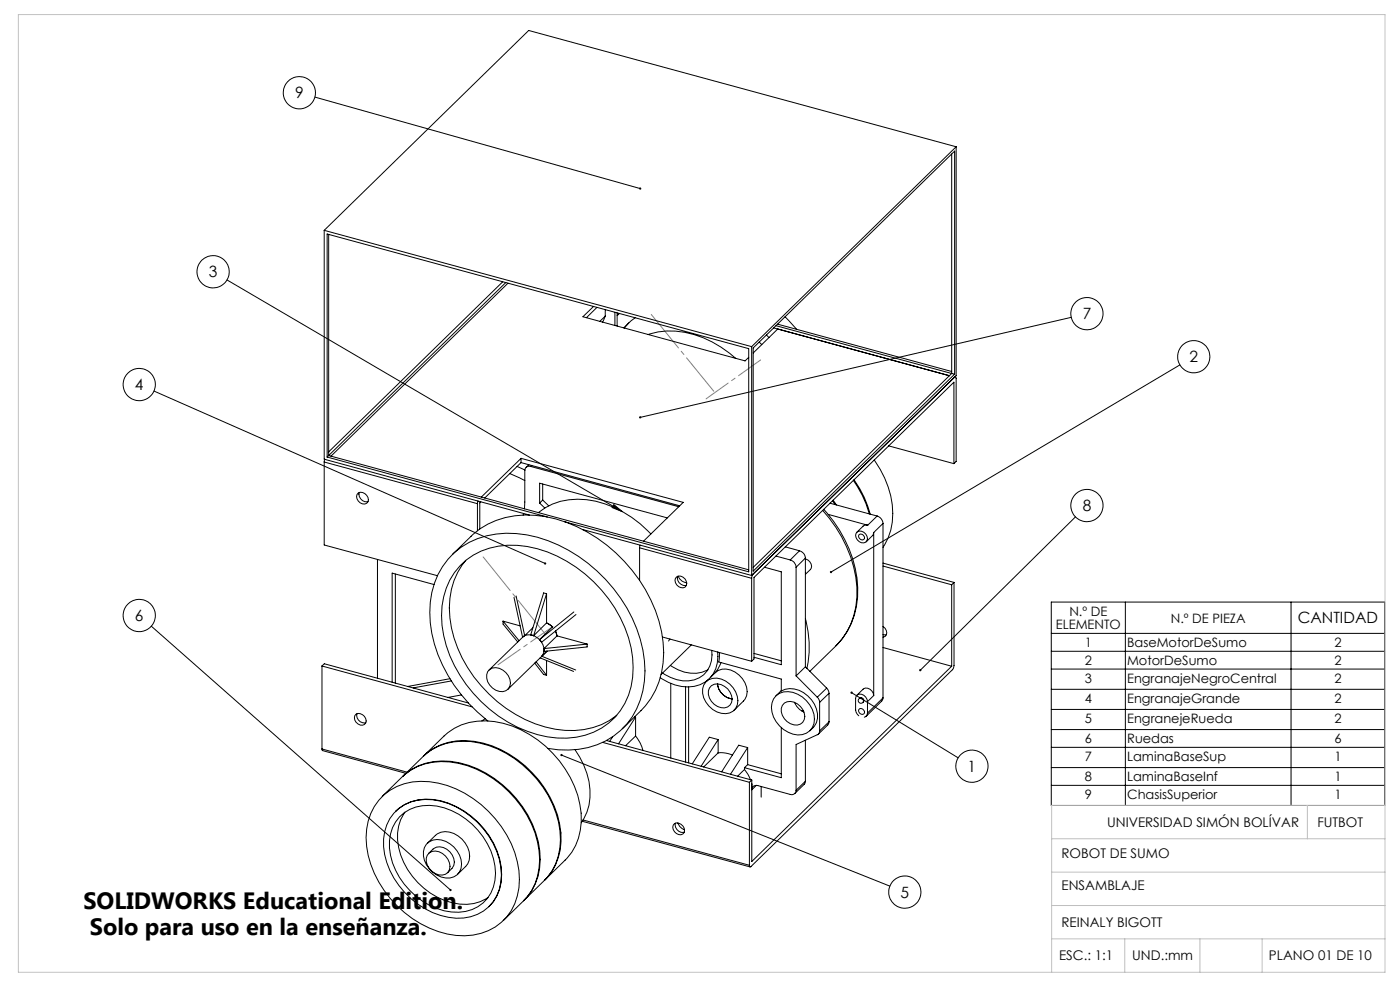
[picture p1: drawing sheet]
<svg xmlns="http://www.w3.org/2000/svg" width="420mm" height="297mm" viewBox="0 0 420 297" stroke-linecap="round" stroke-linejoin="round" font-family="sans-serif">
<g fill="none" stroke="#000" stroke-width=".3">
<path d="M94.5 29.1l97.6 27.4M285.5 46.2v65.7M286.8 44v68.6l-61.3 59.9M286.8 44l-61.3 59.9M286.8 44l-128.2-34.9-61.3 59.9M97.3 69l128.2 34.9M97.3 69v68.6l61.6 16.8M98.6 70.3v66.2M68.1 83.9l118.6 69.4M150.8 84.5l-52.2 50.9M151.7 84.7l-53.1 51.8M152.4 84.9l-53.1 51.8"/>
<path d="M178 91.9l-3.1 3 48.6 13.3 1.1-1.1M179.1 92.1l-3.2 3.1M181.6 94.8l-.9 1.7M181.6 92.8v2M181.6 94.8l-1.6 1.5M184.5 93.6v3.9M185.1 93.8v3.9M185.3 94.4l.5-.5-.7 .7M188.6 96.8l-1.3 1.5M190.5 95.2l-3.4 3.1M232.1 98.3l52.7 14.3M232.8 97.6l52.7 14.3"/>
<path d="M233.3 97.2l52.2 14.1M233.3 98.6l-7.3 7.2M235.5 94.9l3.5 3.8M321.4 95.1l-129.3 30M46.2 117.2l117.3 51.7M194.5 100.3a24.2 24.2 0 0 1 19.1 2.2l2.7 1.5 4.4 3.4M225.5 103.9v68.6M226 104.3l60.4-59v66.8l-60.4 59.1zM227.8 102.5l.7 .8M229.9 100.4l.8 .8M285.5 111.9l-59.5 58.1M285.5 111.9l.9 .2"/>
<path d="M286.4 113h.3l.1 .3v25l-.6 .7M286.5 112.9h.2M354 109.4l-104.7 62M97.3 138.5v24.8l33.9 9.2M97.3 138.5l45.9 12.5M97.4 137.7l-.1 .8M98.1 137v-66.9l126.5 34.4v66.9l-55.2-15M98.1 137l66.1 17.9M98.6 136.5l-.5 .5M98.6 136.5l126 34.3M155.1 139.8l2.4 1.1M156.3 137.4l48.7 13.2-12 11.6"/>
<path d="M156.3 137.4l-11.9 11.6M156.3 137.4v1.2M156.3 138.6l47.6 13M156.3 138.6l-10.9 10.7M158.6 139.3l-.8 .8M159.2 139.8a1.29 1.29 0 0 0-1.8 1.2l-.1 11.5M159.2 139.8l44.4 12.1M159.5 139.5l-.3 .3M262.3 137.9a26.5 26.5 0 0 1 4.9 21l-.7 2.3-1.6 2.8M266.6 133.6l19.6 5.4M286.2 139v-24.5l-60 58.6v24.4l-.7 .7M107.5 147.7a2.19 2.19 0 0 1 2.3 .5 2.19 2.19 0 0 1 .6 2.2 1.89 1.89 0 0 1-1.9 .6 1.89 1.89 0 0 1-1.4-1.5l-.1-.7z"/>
<path d="M107.8 147.6a2.25 2.25 0 0 0 2.6 2.7M143.2 151v8.1M143.4 150.1l-.2 .9M144.3 150.4l-.4 .3v7.8M152.9 141.9l4.5 2.1M157.1 153.9l-.1 .5M161.5 153.6a19.4 19.4 0 0 1 17.2-3.4 33.5 33.5 0 0 1 16.6 9.8M161.9 150.8v-6l38.3 10.4M161.9 150.8l1.5 1.5M162.8 149.9l1.8 1.7M162.8 145.1v4.8M162.8 149.9l-.9 .9"/>
<path d="M174.7 158.7l50.8 13.8M184.1 151.2l2.6 2.1-3.1-1.2zM246.8 153a37.8 37.8 0 0 1 10.3 26 21.6 21.6 0 0 1-6.2 14.5l-7.9 7.7M247.1 152.6a36.6 36.6 0 0 1 10.2 26.4 22 22 0 0 1-6.5 14.5M248.5 154.2l11.8 3.2M249 150.8l14.1 3.9M249.8 150.1l.7 1.1M249.9 149.9l1 1.4M256 144a31.8 31.8 0 0 1 4.8 10M256.2 143.8a30.9 30.9 0 0 1 4.9 10.3M257.2 159.4a2.06 2.06 0 0 1 2.5 .6 2.06 2.06 0 0 1 0 2.5 2.06 2.06 0 0 1-2.4-.6 2.06 2.06 0 0 1-.1-2.5zM260.3 157.4l-.7-.1-.6 .3-1.9 1.9"/>
<path d="M262.1 159.6l-.4 .9-1.8 1.9M262.1 159.6v48.9M263.1 154.7a2.5 2.5 0 0 1 1.8 2.2M263.1 154.7l-2.8 2.7M264.9 156.9l-2.8 2.7M264.9 156.9v52.3M322.7 154.9l-46.6 46M113.2 167.7v35.6M118.6 172v32.7M130.2 175.2l-12.5-3.4v32.7M135.7 166.2a41.9 41.9 0 0 1 10.6-9.1 29.1 29.1 0 0 1 23.7-.5 46.1 46.1 0 0 1 28.5 32.7 25.7 25.7 0 0 1-6.2 23.7l-5.6 5.4M138 169.6a22 22 0 0 1 20.2-5.8 40.2 40.2 0 0 1 31.6 33.4 21.1 21.1 0 0 1-9.4 21 25.4 25.4 0 0 1-22.2 1 40.6 40.6 0 0 1-25.6-31.7 22.5 22.5 0 0 1 5.4-17.9z"/>
<path d="M139.7 168a23.2 23.2 0 0 0-4.3 20.2 40.5 40.5 0 0 0 31.1 30.3 22.6 22.6 0 0 0 18.5-4.1M154.2 179l2.6 12M154.8 178.6l2.6 11.9M164 177.9l-.9-.2-3.9 12.6 .9 .2M164 177.9v8.8M164 177.9l-3.9 12.6M191.9 164.2l33.6 9.1M191.9 164.2v9.8M192.1 163.4l-.2 .8M203 172.9a2.06 2.06 0 0 1 2.5 .5 2.06 2.06 0 0 1 0 2.6 2.06 2.06 0 0 1-2.4-.6 2.06 2.06 0 0 1-.1-2.5zM203.3 172.7a2.24 2.24 0 0 0 2.6 2.7M203.4 172.7a3.1 3.1 0 0 0 2.6 2"/>
<path d="M225.5 173.3v24.9M226 172l-.5 1.3M229.3 170l5.1 1.4v27.8l-8.2-2.2M232.8 166.6l4.3 1.2M235.6 163.9l4.3 1.2M237.1 167.8a2.41 2.41 0 0 1 1.7 2.2M238.8 170v32.6M239.9 165.1a2.39 2.39 0 0 1 1.7 2.1M239.9 165.1l-2.8 2.7M241.6 167.5a2.22 2.22 0 0 1 1.5 3.2l-1.5 1.4M241.6 167.2l-2.8 2.8M241.6 167.2v32.6"/>
<path d="M257.6 160.4a.99 .99 0 0 1 1.4 0 .99 .99 0 0 1 .1 1.3 1.09 1.09 0 0 1-1.2-.2 1.09 1.09 0 0 1-.3-1.1zM264.9 169.6l20.6 5.7M264.9 168.8l21.3 5.8M285.5 175.3v24.4M286.2 174.6v24.8l-.4 1.2-60.6 59.2-.3-.1-.1-.4M286.2 174.6l-.7 .7M45.4 187.7l89.7 79M96.6 199.6l45 12.2M96.6 199.6l.7-.7 43.2 11.8M96.6 199.6v24.9M150.9 186.2v.8l4.4 5.4M150.9 186.2l5.1 1.4"/>
<path d="M150.9 186.2l4.8 5.8M156.8 191l-10.1 9.8M156.8 190.9a3.8 3.8 0 0 1 5.5 1.3 3.6 3.6 0 0 1 .2 4.5M157.4 190.5l-.6 .5M159.8 188.1l-2.4 2.4M160.4 198.7l2.7 3.4 .9 .3M160.8 198.3l3.2 4.1M162 197.2l10.1 4M162.5 196.7l10.2 4.1M164 186.7l1.7 1.2M164 198v4.4M164 186.7l-3.9 3.8"/>
<path d="M164.1 195.2l-11.7 11.4M165.7 187.9l-3.8 3.8M166.7 189.1l.4 1.5zM167.1 190.6l9 2.4M167.1 190.6l-3.9 3.8M172.2 183.4l-10.3 8.3M172.8 184.2l-10.3 8.3-.6-.8M176.1 193v.9l-12.9 1.3v-.8M176.1 193l-12.9 1.4M198.8 190.9l26.7 7.3M201 191.5l-.4 .6M201.1 199.4a10.7 10.7 0 0 0 11.3 1.3"/>
<path d="M207.4 193.3l-9.1 8.8M213.5 194.9a7.6 7.6 0 0 1-8.7 9.1 14 14 0 0 1-6-2.3M215.3 195.4a10.1 10.1 0 0 1-2.1 7.6M215.8 195.5l-.2 2.9 18.8 5.1v3.6a7.2 7.2 0 0 1 9.1 2.6 6.4 6.4 0 0 1 .4 8.4l-.9 .9M216.3 198.6l-1 2-.7 1M226.2 195.8l8.2 2.2M241.6 185.5a30.7 30.7 0 0 1 .5 14.8M241.6 199.8l-2.8 2.8M241.6 199.8l6.4 6.4M264.9 187.7a1.69 1.69 0 0 1 1.2 1.6 1.69 1.69 0 0 1-1.2 1.7M264.9 190.2h1M264.9 194.1l20.6 5.6"/>
<path d="M285.5 199.7l-60 58.5v-24.4M315.4 180.4h100v61h-100zM315.4 195.2h100M315.4 189.8h100M337.6 180.4v61M387.3 180.4v61M106.8 214a2.06 2.06 0 0 1 2.5 .6 2.06 2.06 0 0 1 0 2.5 2.06 2.06 0 0 1-2.4-.6 2.06 2.06 0 0 1-.1-2.5zM107.1 213.9a2.25 2.25 0 0 0 2.6 2.7M135 203.4l-12.7 2.3M135.4 204.1l-11.4 2.1M138.4 208.3l-4 .7M145.6 215.4l-1 .6"/>
<path d="M146.4 216.1a44.5 44.5 0 0 1-17.3-29.4 24 24 0 0 1 9.3-22.7 27.3 27.3 0 0 1 22.8-3 45.8 45.8 0 0 1 31.7 33.8 26.2 26.2 0 0 1-4.8 22.2 23.9 23.9 0 0 1-20.6 7.7l-3.1-.4M146.9 200.6a4.2 4.2 0 0 1 6.1 3 2.78 2.78 0 0 1-.9 3.2 2.78 2.78 0 0 1-3.4 .1 4.4 4.4 0 0 1-2.4-5.6zM190.4 214.8l.3 .1M190.7 214.9v5.7M190.7 214.9l-5.1 8M198.1 203.1a12.4 12.4 0 0 0 13.5 1.3l.7-.6M201.2 204.8v22.4M205.7 205.8v22.6M206.6 205.9v22.7M211.8 204.4a5.2 5.2 0 0 1 7.1 .6 5.9 5.9 0 0 1 1.8 7.3 4.8 4.8 0 0 1-6.9 .3 6.4 6.4 0 0 1-2.7-7.3zM211.8 204.3l2.9-2.8a5.2 5.2 0 0 1 7 .8 5.9 5.9 0 0 1 1.8 7.3l-3.3 3.3M213.4 205.5a4.2 4.2 0 0 1 6.1 3 2.76 2.76 0 0 1-.9 3.2 2.76 2.76 0 0 1-3.3 0 4.4 4.4 0 0 1-2.5-5.5z"/>
<path d="M215.3 205a5 5 0 0 0 4.3 4.4M232.8 208.5a6.3 6.3 0 0 1 7.9 .4 7.7 7.7 0 0 1 3 9.1 5.2 5.2 0 0 1-7.2 1.5 8.5 8.5 0 0 1-4.9-8.8l.5-1.2zM234.4 207l-1.6 1.5M234.4 218.1v15l-11.1-3M235.3 210.7a4.3 4.3 0 0 1 4.5 .7 4.3 4.3 0 0 1 1.5 4.3 3.1 3.1 0 0 1-5.2 .5 3.7 3.7 0 0 1-.8-5.5zM238.3 210.5a5.2 5.2 0 0 0 2.9 2.9M238.8 202.6l6.4 6.3M241 212.9l-.5 .2M245.2 208.9l.5 .8 .2 .8M245.9 219l-.1 .6-.4 .5-6.6 3v13.8M245.9 210.5v8.5M248 206.2l.4 .6 .3 1"/>
<path d="M248 206.2l-2.8 2.7M248.7 216.3l-.3 .9-2.9 2.8M248.7 207.8l-2.8 2.7M248.7 216.3l-2.8 2.7M248.7 207.8v8.5M255.5 207.6l31.9 19.5M257.1 208.3l1.8-1.8a2.09 2.09 0 0 1 3.2 2M257.8 212.4a1.03 1.03 0 0 1 1.2 .3 1.03 1.03 0 0 1 .1 1.3 1.02 1.02 0 0 1-1.2-.3 1.02 1.02 0 0 1-.1-1.3zM257.9 209.2a.82 .82 0 0 1 1 .2 .82 .82 0 0 1 .1 1M257.9 209.2l-.1 .1M260.2 210.3a2.21 2.21 0 0 0-3-2.1l-.5 1.1v3.5l.1 .6 .8 1.1M260.2 213.7l-.1 .6-.8 .6"/>
<path d="M260.2 210.3v3.4M262.1 208.5l-1.9 1.8M264.9 209.2l-.4 .9-4.6 4.6M264.9 209.2l-4.7 4.5M315.4 200.5h100M315.4 206.6h100M315.4 212.6h100M315.4 218.6h100M96.6 224.5l.2 .5 25 6.8M96.6 224.5l25.5 6.9M114.7 238.7l6-5.9a18 18 0 0 1 16.8-4 32.3 32.3 0 0 1 24.2 26.2 17.8 17.8 0 0 1-4.6 15l-6.1 5.9M115.2 238.2a19.1 19.1 0 0 1 19-2.8 32.6 32.6 0 0 1 21.5 25.5 16.7 16.7 0 0 1-9.2 18 22.7 22.7 0 0 1-20.3-2 32.2 32.2 0 0 1-16.2-23.2 17.6 17.6 0 0 1 5.2-15.5z"/>
<path d="M120.9 232.6l6.1-5.9a18 18 0 0 1 17-4 32.3 32.3 0 0 1 24 26.4 17.8 17.8 0 0 1-4.7 14.8l-6.1 5.9a18.2 18.2 0 0 0 4.3-17.5 32.3 32.3 0 0 0-26.2-24.1 17.6 17.6 0 0 0-14.4 4.4zM127.2 226.5l6-5.9a18.3 18.3 0 0 1 17.8-3.8 32.4 32.4 0 0 1 23.3 26.9 17.5 17.5 0 0 1-4.8 14.1l-6 5.9a18 18 0 0 0 4.4-16.7 32.3 32.3 0 0 0-25.7-24.8 17.8 17.8 0 0 0-15 4.3zM168.5 226.3l98.4 39.3M172.5 224.7a20.5 20.5 0 0 1 3.6 18.7l-1.7 3.2M180.8 222.5l44 12M181.9 221.9l43.6 11.9M183.8 220.8l-.9 1.4M190.7 220.6a10.9 10.9 0 0 1 2.2 4.3M190.7 220.6l-3 2.9M215.4 225.6l2.3 .1 2 .6M215.4 225.6l-4.3 4.3M215.4 221.6v4"/>
<path d="M215.4 221.6l-2.6-.7-5.1 8M215.4 221.6l-5.1 8.1M223.3 230.6l1.1 1.6 .7 1.5M223.3 230.1v.5M223.3 230.6l-2 2M224.3 229.2l10.1 2.7M224.3 224v5.2M224.3 224l-2.7-.7-5.1 8M224.3 224l-5.2 8.1M224.3 229.2l-1 .9M224.8 234.5v24.8M225.5 233.8l-.7 .7"/>
<path d="M225.5 235l.1 1.7M225.6 236.7a1.28 1.28 0 0 1 1.7-1.3l9.8 2.7a1.31 1.31 0 0 0 1.7-1.2M226.9 235.4l-1.3 1.3M228.4 235.7v3.2M241.6 234.1l-.3 .9-2.9 2.8M241.6 221.9v12.2M241.6 234.1l-2.8 2.8M315.4 224h100M315.4 230h100M315.4 235.4h100M118.1 243.7a14.5 14.5 0 0 1 16.4-2.9 24.7 24.7 0 0 1 15.9 21.4 12.5 12.5 0 0 1-13.6 13 24.4 24.4 0 0 1-21.7-21.5 13.8 13.8 0 0 1 3-10zM118.7 243.1a13.8 13.8 0 0 1 13.5-3.1 24.9 24.9 0 0 1 18.2 19.8 13.5 13.5 0 0 1-3.7 11.9"/>
<path d="M119.8 244.8a13.6 13.6 0 0 1 15.7-1.8 22 22 0 0 1 13.2 18.7 11.3 11.3 0 0 1-13.2 11.6 22.1 22.1 0 0 1-18.7-19.2 12.4 12.4 0 0 1 3-9.3zM121.5 243.4a14.5 14.5 0 0 0-.4 15 21.5 21.5 0 0 0 19 12.6 11.7 11.7 0 0 0 6.3-2M127.9 253a5.3 5.3 0 0 1 7.1-.1 6.9 6.9 0 0 1 2.9 8.4 4.8 4.8 0 0 1-6.8 1 7.3 7.3 0 0 1-3.8-8.3zM128.2 252.7a7 7 0 0 1 5.3-3.5 7.6 7.6 0 0 1 7.3 8.6l-1.1 1.9-2.4 2.3M128.6 255.8a4 4 0 0 1 3.7-2 4 4 0 0 1 3.4 2.5 3.7 3.7 0 0 1-1.4 5.3M128.8 255.6a4.2 4.2 0 0 1 6 3 2.75 2.75 0 0 1-.8 3.2 2.75 2.75 0 0 1-3.4 0 4.4 4.4 0 0 1-2.4-5.5zM174.7 246.1l50.3 13.7M174.9 245.7l49.9 13.6M202.4 246.8a2.07 2.07 0 0 1 2.4 .6 2.07 2.07 0 0 1 .1 2.5 2.06 2.06 0 0 1-2.5-.6 2.06 2.06 0 0 1 0-2.5zM202.6 246.7a2.25 2.25 0 0 0 2.7 2.7M203.3 246.6a3.2 3.2 0 0 0 2.1 2.1"/>
<circle cx="89.8" cy="27.8" r="4.8"/>
<circle cx="63.9" cy="81.4" r="4.8"/>
<circle cx="326.1" cy="94" r="4.8"/>
<circle cx="41.8" cy="115.3" r="4.8"/>
<circle cx="358.1" cy="106.9" r="4.8"/>
<circle cx="326.1" cy="151.5" r="4.8"/>
<circle cx="41.8" cy="184.5" r="4.8"/>
<circle cx="258.3" cy="210" r=".81"/>
<circle cx="291.6" cy="229.6" r="4.8"/>
<circle cx="271.5" cy="267.4" r="4.8"/>
</g>
<path d="M5.5 4.4h410v287h-410zM315.5 251.4h100M392.2 241.4v10M415.5 241.4h-100v50M315.5 271.4h100M315.5 261.4h100M315.5 281.4h100M337.4 281.4v10M360 281.4v10M378.6 281.4v10" fill="none" stroke="#c0c0c0" stroke-width=".3"/>
<path d="M211.8 119.5l16.4-11.6M165.9 187.7l-16.5 11.5" fill="none" stroke="#808080" stroke-width=".3" stroke-dasharray="15.2 1.3 1.3 1.3" stroke-dashoffset="7.1"/>
<path d="M214.1 117.3l-18.7-23M163.6 190l-18.7-23.1" fill="none" stroke="#808080" stroke-width=".3" stroke-dasharray="15.2 1.3 1.3 1.3" stroke-dashoffset="2.3"/>
<path d="M191.8 56.2v.5l.5 .1-.2-.3 .3 .1v-.2zM191.8 124.8l-.1 .4 .4-.1-.4 .1a.34 .34 0 0 0 .5 .2 .34 .34 0 0 0 .1-.5 .34 .34 0 0 0-.5-.1zM275.8 200.7v.4l.3-.2-.3 .2a.34 .34 0 0 0 .5-.1 .34 .34 0 0 0-.1-.4 .34 .34 0 0 0-.4 .1zM255.2 207.4l.3 .2-.3-.2a.34 .34 0 0 0 .2 .6 .34 .34 0 0 0 .4-.4 .34 .34 0 0 0-.6-.2zM168.2 226.1l.3 .2-.4-.1a.33 .33 0 0 0 .4 .4 .33 .33 0 0 0 .2-.5 .33 .33 0 0 0-.5 0zM134.9 266.6l.1 .4 .4-.1-.3-.2 .3 .2 .1-.1-.3-.4zM163.3 168.6l-.1 .4 .6 .2 .1-.2-.4-.1 .4 .1-.1-.3zM249.1 171.2l-.1 .4 .3-.2-.3 .2a.34 .34 0 0 0 .5 .1 .34 .34 0 0 0 .1-.5 .34 .34 0 0 0-.5 0zM184.1 151.2l2.6 2.1-3.1-1.2z" fill="#000"/>
<g font-size="7.1">
<text x="25" y="272.4">SOLIDWORKS Educational Edition.</text>
<text x="26.9" y="280.1">Solo para uso en la enseñanza.</text>
</g>
<g font-size="4.7">
<text x="88.5" y="29.5">9</text>
<text x="62.7" y="83.1">3</text>
<text x="324.8" y="95.7">7</text>
<text x="356.9" y="108.6">2</text>
<text x="40.5" y="116.9">4</text>
<text x="324.8" y="153.2">8</text>
<text x="40.5" y="186.1">6</text>
<text x="389.3" y="186.7">CANTIDAD</text>
<text x="290.3" y="231.3">1</text>
<text x="270.2" y="269">5</text>
</g>
<g font-size="4">
<text x="332.1" y="247.9">UNIVERSIDAD SIMÓN BOLÍVAR</text>
<text x="395.2" y="247.9">FUTBOT</text>
<text x="318.5" y="257.3">ROBOT DE SUMO</text>
<text x="318.5" y="266.7">ENSAMBLAJE</text>
<text x="318.5" y="277.9">REINALY BIGOTT</text>
<text x="317.7" y="287.8">ESC.: 1:1</text>
<text x="339.7" y="287.8">UND.:mm</text>
<text x="380.7" y="287.8">PLANO 01 DE 10</text>
</g>
<g font-size="3.9">
<text x="320.8" y="184.6">N.º DE</text>
<text x="316.8" y="188.5">ELEMENTO</text>
<text x="351.2" y="186.6">N.º DE PIEZA</text>
<text x="325.4" y="194">1</text>
<text x="338.1" y="194">BaseMotorDeSumo</text>
<text x="400.3" y="194">2</text>
<text x="325.4" y="199.3">2</text>
<text x="338.1" y="199.3">MotorDeSumo</text>
<text x="400.3" y="199.3">2</text>
<text x="325.4" y="204.6">3</text>
<text x="338.1" y="204.6">EngranajeNegroCentral</text>
<text x="400.3" y="204.6">2</text>
<text x="325.5" y="210.7">4</text>
<text x="338.1" y="210.7">EngranajeGrande</text>
<text x="400.3" y="210.7">2</text>
<text x="325.5" y="216.7">5</text>
<text x="338.1" y="216.7">EngranejeRueda</text>
<text x="400.3" y="216.7">2</text>
<text x="325.5" y="222.8">6</text>
<text x="338.1" y="222.8">Ruedas</text>
<text x="400.3" y="222.8">6</text>
<text x="325.5" y="228.1">7</text>
<text x="338.1" y="228.1">LaminaBaseSup</text>
<text x="400.3" y="228.1">1</text>
<text x="325.5" y="234.1">8</text>
<text x="325.5" y="239.5">9</text>
<text x="338.2" y="234.1">LaminaBaseInf</text>
<text x="338.2" y="239.5">ChasisSuperior</text>
<text x="400.3" y="234.1">1</text>
<text x="400.3" y="239.5">1</text>
</g>
</svg>
